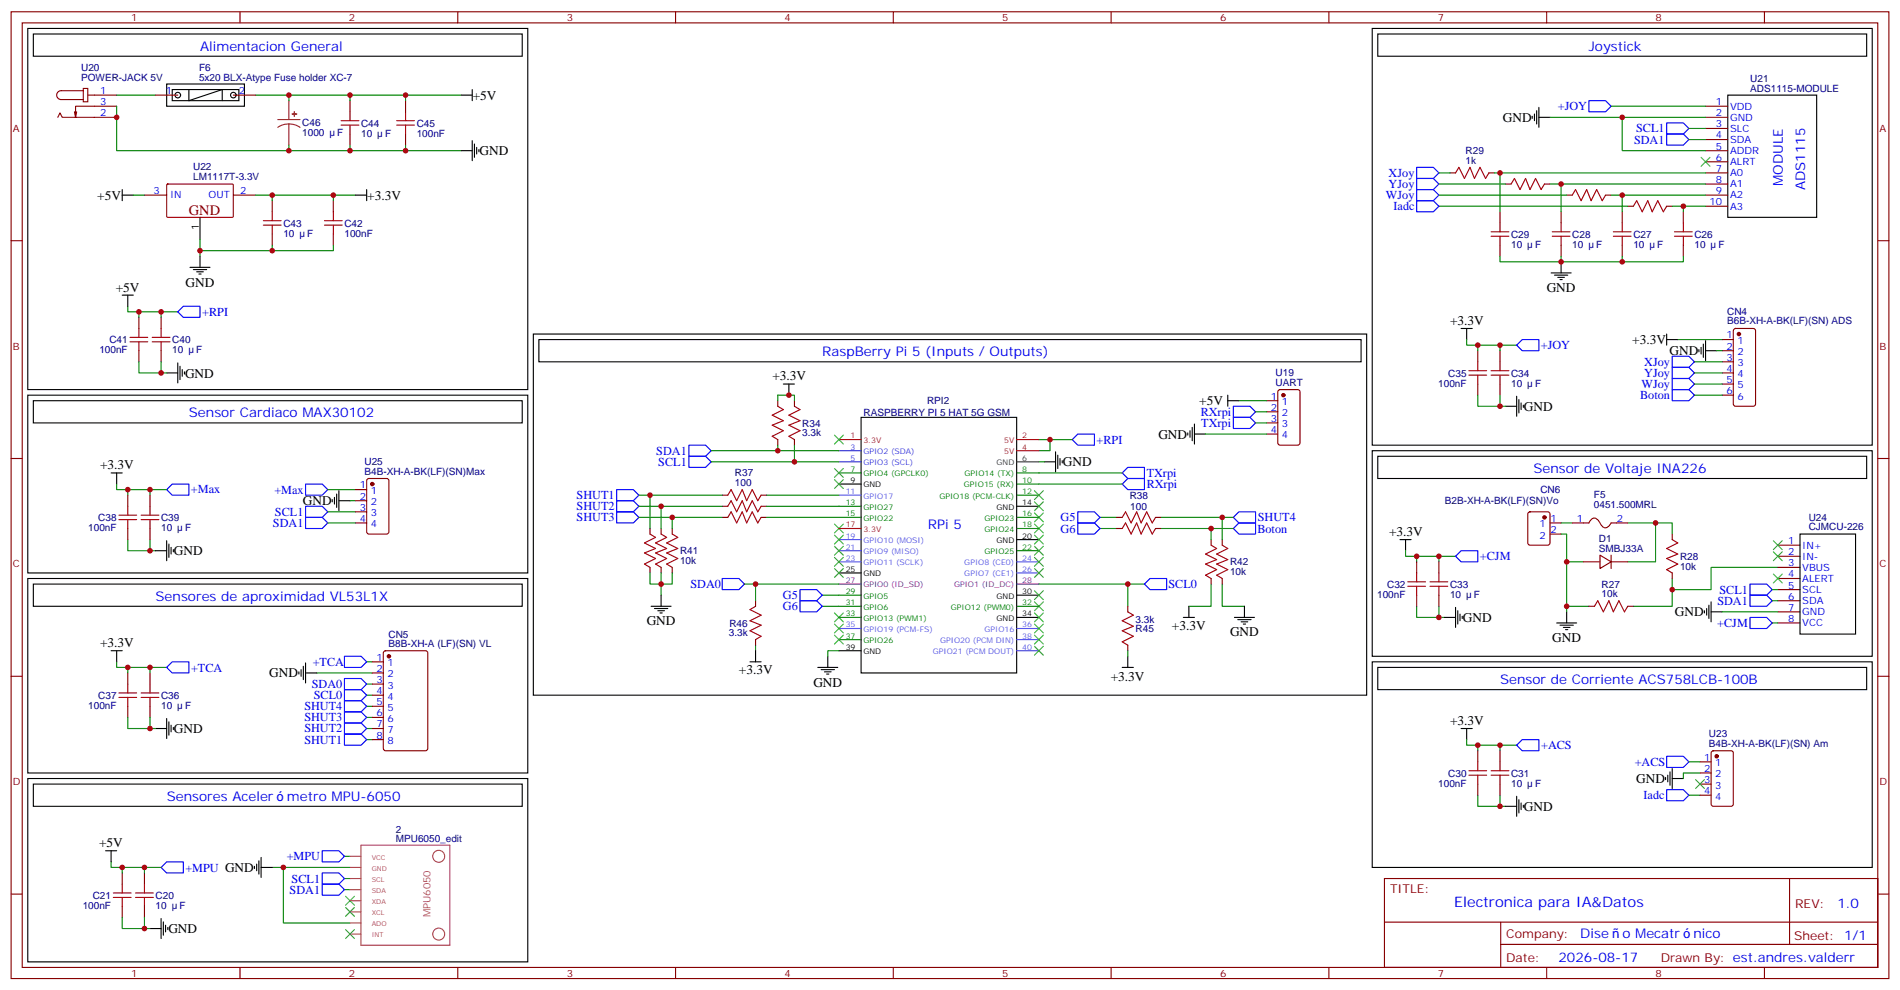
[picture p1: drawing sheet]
<svg xmlns="http://www.w3.org/2000/svg" width="603mm" height="314mm" viewBox="0 0 603 314" stroke-linecap="round" stroke-linejoin="round" font-family="sans-serif">
<g fill="none" stroke="#870000" stroke-width=".35">
<path d="M3.5 3.7h596.2v307h-596.2zM7.1 7.3h589.1v299.8h-589.1zM76.2 3.7v3.6M145.3 3.7v3.6M214.5 3.7v3.6M283.6 3.7v3.6M352.8 3.7v3.6M421.9 3.7v3.6M491.1 3.7v3.6M560.2 3.7v3.6M18.3 37.3l.7-1.5 .8 1.5h17.2M24.3 35.5l-.3 1.8"/>
<path d="M26.5 28.1h1.4v4.2h-1.4zM26.5 28.8h-7.1a1.41 1.41 0 0 0-1.4 1.4 1.41 1.41 0 0 0 1.4 1.4h7.1M27.9 30.2h9.1M37 33.7h-13v3.6l-.4-1.8M49.4 30.2h7M74.1 30.2h7M111.1 32v3.5M128.8 32v3.5M541.5 37.3h7.1M541.5 33.7h7.1M53 58.6l.3-.2 20.6 .1 .2 .3-.1 10-.3 .2-20.6-.1-.2-.2zM111.1 42.5v3.6"/>
<path d="M128.8 42.5v3.6M460.4 54.9h1.7M472.7 54.9h1.8M478 58.4h1.8M490.4 58.4h1.7M541.5 40.8h7.1M541.5 44.3h7.1M541.5 58.4h7.1M541.5 54.9h7.1M541.5 51.4h7.1M541.5 47.8h7.1M3.5 76.4h3.6"/>
<path d="M45.9 61.9h7M74.1 61.9h7M86.4 63.7v3.5M86.4 74.3v3.5M105.8 63.7v3.5M105.8 74.3v3.5M476.2 67.2v3.6M476.2 77.8v3.6M495.7 67.2v3.6M495.7 77.8v3.6M497.4 61.9h1.8M509.8 61.9h1.7"/>
<path d="M515.1 67.2v3.6M515.1 77.8v3.6M516.8 65.5h1.8M529.2 65.5h1.7M534.5 67.2v3.6M534.5 77.8v3.6M541.5 65.5h7.1M541.5 61.9h7.1M596.2 76.4h3.5M44.1 100.8v3.5M44.1 111.3v3.6M51.2 100.8v3.5"/>
<path d="M51.2 111.3v3.6M469.2 111.3v3.6M476.2 111.3v3.6M546.8 107.8h3.5M546.8 111.3h3.5M546.8 114.9h3.5M546.8 118.4h3.5M550.6 104.5l.4-.2h5.7l.6 .4 .1 23.6-.5 .6-5.9 .1-.6-.5-.1-23.5zM246.9 127.2v1.8M246.9 139.6v1.7M252.2 127.2v1.8M252.2 139.6v1.7"/>
<path d="M402.2 127.2h3.5M402.2 130.7h3.5M402.2 134.3h3.5M402.2 137.8h3.5M405.9 123.9l.5-.2h5.6l.7 .4v16.5l-.4 .7h-5.9l-.7-.4v-16.5zM469.2 121.9v3.5M476.2 121.9v3.5M546.8 121.9h3.5M546.8 125.4h3.5M3.5 145.6h3.6M40.6 157.2v3.5M47.6 157.2v3.5"/>
<path d="M112.9 155.4h3.5M112.9 159h3.5M116.7 152.1l.4-.2h5.7l.6 .4 .1 16.5-.5 .7h-5.9l-.6-.4-.1-16.5zM229.3 157.2h1.8M241.7 157.2h1.7M596.2 145.6h3.5M40.6 167.8v3.5M47.6 167.8v3.5M112.9 166h3.5M112.9 162.5h3.5M206.4 167.8v1.7M209.9 167.8v1.7"/>
<path d="M213.4 167.8v1.7M229.3 164.3h1.8M229.3 160.7h1.8M241.7 164.3h1.7M241.7 160.7h1.7M354.5 164.3h1.8M354.5 167.8h1.8M366.9 164.3h1.8M366.9 167.8h1.8M384.5 171.3v1.8M388.1 171.3v1.8M449.8 178.4v3.5"/>
<path d="M456.8 178.4v3.5M485.3 162.7l.5-.2h5.6l.7 .4v9.5l-.4 .6-5.9 .1-.7-.5v-9.4zM492.1 166h3.6M492.1 169.5h3.6M499.2 166h5.3l.6-.9a1.66 1.66 0 0 1 1.7-.5 1.66 1.66 0 0 1 1.1 1.3 2.13 2.13 0 0 0 2.3 1.6l1.3-1.5h5.3M502.7 178.4h5.3M508 176.2l3.5 2.2-3.5 2.1zM511.5 178.4h5.3M511.5 176.2v4.3M530.9 169.5v1.8M564.4 173.1h7.1M564.4 176.6h7.1"/>
<path d="M206.4 180.1v1.8M209.9 180.1v1.8M213.4 180.1v1.8M239.9 190.7v1.8M358.1 192.5v1.7M384.5 183.7v1.7M388.1 183.7v1.7M449.8 188.9v3.6M456.8 188.9v3.6M504.5 192.5h1.7M516.8 192.5h1.8M530.9 181.9v1.8"/>
<path d="M564.4 180.1h7.1M564.4 183.7h7.1M564.4 187.2h7.1M564.4 190.7h7.1M564.4 194.2h7.1M564.4 197.8h7.1M3.5 214.7h3.6M40.6 213.6v3.6M47.6 213.6v3.6M118.2 210.1h3.5M118.2 213.6h3.5M118.2 217.2h3.5"/>
<path d="M121.9 206.8l.5-.2h12.7l.7 .4v30.6l-.4 .7h-13l-.6-.4-.1-30.6zM239.9 203.1v1.7M358.1 204.8v1.8M596.2 214.7h3.5M40.6 224.2v3.6M47.6 224.2v3.6M118.2 220.7h3.5M118.2 224.2h3.5M118.2 227.8h3.5M118.2 231.3h3.5M118.2 234.8h3.5M469.2 238.3v3.6"/>
<path d="M476.2 238.3v3.6M543.5 238.5l.5-.2h5.6l.7 .5v16.5l-.4 .6-5.9 .1-.7-.5v-16.5zM469.2 248.9v3.5M476.2 248.9v3.5M539.8 241.9h3.5M539.8 245.4h3.5M539.8 248.9h3.5M539.8 252.4h3.5M38.8 277.1v3.6M45.9 277.1v3.6M439.6 278.9h156.6v28.2h-156.6zM568.2 278.9v20.9"/>
<path d="M3.5 283.8h3.6M38.8 287.7v3.6M45.9 287.7v3.6M439.6 292.8h156.5M476.5 299.8h119.6M476.5 292.8v14.1M596.2 283.8h3.5M76.2 307.1v3.6M145.3 307.1v3.6M214.5 307.1v3.6M283.6 307.1v3.6M352.8 307.1v3.6"/>
<path d="M421.9 307.1v3.6M491.1 307.1v3.6M560.2 307.1v3.6"/>
</g>
<g fill="none" stroke="#000" stroke-width=".35">
<path d="M8.8 9h158.8v114.7h-158.8zM10.6 10.8h155.2v7.1h-155.2zM435.7 9h158.7v132.3h-158.7zM437.4 10.8h155.3v7.1h-155.3zM52.9 26.7h24.7v7h-24.7zM54.7 28.4h21.1v3.6h-21.1zM60 28.4v3.6l10.6-3.6v3.6M146.4 30.2h3.5M149.9 28.4v3.6M486.5 36.9v.7M487.2 36.2v2.1M487.9 35.1v4.3"/>
<path d="M488.6 37.3h3.5M488.6 34.1v6.3M548.6 30.2h28.2v38.8h-28.2zM146.4 47.8h3.5M149.9 44.7v6.3M150.6 45.7v4.3M151.3 46.8v2.1M152 47.5v.7M38.8 61.9h3.5M38.8 60.2v3.5M63.5 69v7.1M112.9 61.9h3.5"/>
<path d="M116.4 60.2v3.5M38.8 93.7h3.5M40.6 93.7v3.5M60.3 84.9h6.4M61.4 85.6h4.2M62.4 86.3h2.2M63.1 87h.8M63.5 81.4v3.5M492.5 86.6h6.3M493.5 87.3h4.3M494.6 88.1h2.1M495.3 88.8h.7"/>
<path d="M495.7 83.1v3.5M52.9 118.4h3.5M56.4 115.2v6.4M57.1 116.3v4.2M57.9 117.3v2.2M58.6 118v.7M169.3 106h264.6v114.7h-264.6zM171.1 107.8h261.1v7.1h-261.1zM463.9 104.3h3.5M465.7 104.3v3.5M529.2 107.8h3.5M529.2 106v3.6"/>
<path d="M539.4 111v.7M540.1 110.3v2.1M540.8 109.2v4.3M541.5 111.3h3.5M541.5 108.2v6.3M8.8 125.4h158.8v56.5h-158.8zM10.6 127.2h155.2v7.1h-155.2zM248.7 121.9h3.5M250.5 121.9v3.5M273.4 132.5h49.4v81.1h-49.4zM377.1 137.4v.7M377.8 136.7v2.2"/>
<path d="M378.5 135.7v4.2M379.2 137.8h3.6M379.2 134.6v6.4M389.8 127.2h3.5M389.8 125.4v3.6M478 129h3.5M481.5 125.8v6.4M482.2 126.9v4.2M483 127.9v2.1M483.7 128.6v.7M35.3 150.1h3.5M37 150.1v3.6"/>
<path d="M105.5 158.6v.7M106.2 157.9v2.1M106.9 156.8v4.3M107.6 159h3.5M107.6 155.8v6.3M266.3 153.7h7.1M331.6 146.6h3.5M335.1 143.4v6.4M335.8 144.5v4.2M336.5 145.6v2.1M337.3 146.3v.7M435.7 143.1h158.7v65.3h-158.7z"/>
<path d="M437.4 144.9h155.3v7h-155.3zM49.4 174.8h3.5M52.9 171.7v6.3M53.6 172.7v4.3M54.3 173.8v2.1M55 174.5v.7M322.8 171.3h7M322.8 160.7h7M444.5 171.3h3.5M446.3 171.3v3.5M571.5 169.5h17.6v31.8h-17.6zM8.8 183.7h158.8v61.7h-158.8z"/>
<path d="M10.6 185.4h155.2v7.1h-155.2zM206.7 192.5h6.4M207.8 193.2h4.2M208.8 193.9h2.2M209.5 194.6h.8M209.9 188.9v3.6M266.3 181.9h7.1M322.8 196h7M322.8 188.9h7M375.7 196h3.5M377.5 192.5v3.5M391.9 196h6.4"/>
<path d="M393 196.7h4.2M394.1 197.4h2.1M394.8 198.1h.7M395.1 192.5v3.5M458.6 196h3.5M462.1 192.8v6.4M462.8 193.9v4.2M463.5 194.9v2.2M464.3 195.7v.7M494.2 197.8h6.4M495.3 198.5h4.2M496.4 199.2h2.1"/>
<path d="M497.1 199.9h.7M497.4 194.2v3.6M541.2 193.9v.7M541.9 193.2v2.1M542.6 192.1v4.3M543.3 194.2h3.5M543.3 191.1v6.3M35.3 206.6h3.5M37 206.6v3.5M94.9 213.3v.7M95.6 212.6v2.1M96.3 211.5v4.3"/>
<path d="M97 213.6h3.5M97 210.5v6.3M238.1 210.1h3.6M239.9 206.6v3.5M259.6 211.9h6.4M260.7 212.6h4.2M261.8 213.3h2.1M262.5 214h.7M262.8 208.4v3.5M266.3 206.6h7.1M356.3 211.9h3.5M358.1 208.4v3.5"/>
<path d="M435.7 210.1h158.7v65.3h-158.7zM437.4 211.9h155.3v7h-155.3zM49.4 231.3h3.5M52.9 228.1v6.4M53.6 229.2v4.2M54.3 230.2v2.1M55 230.9v.7M463.9 231.3h3.5M465.7 231.3v3.5M8.8 247.2h158.8v58.2h-158.8zM10.6 248.9h155.2v7.1h-155.2zM478 256h3.5"/>
<path d="M481.5 252.8v6.4M482.2 253.9v4.2M483 254.9v2.1M483.7 255.6v.7M528.8 246.8v.7M529.5 246.1v2.1M530.2 245v4.3M530.9 247.2h3.6M530.9 244v6.3M33.5 270.1h3.5M35.3 270.1v3.5M80.8 275v.7"/>
<path d="M81.5 274.3v2.1M82.2 273.3v4.2M82.9 275.4h3.5M82.9 272.2v6.4M47.6 294.8h3.6M51.2 291.6v6.4M51.9 292.7v4.2M52.6 293.7v2.1M53.3 294.4v.7"/>
<circle cx="56.4" cy="30.2" r=".88"/>
<circle cx="74.1" cy="30.2" r=".88"/>
</g>
<g fill="none" stroke="#008700" stroke-width=".35">
<path d="M37 33.7v14.1h109.4M37 30.2h12.4M81.1 30.2h65.3M91.7 30.2v1.8M111.1 30.2v1.8M128.8 30.2v1.8M492.1 37.3h49.4M511.5 33.7h30M515.1 37.3v10.5h26.4M91.7 46.1v1.7M111.1 46.1v1.7M128.8 46.1v1.7"/>
<path d="M456.8 54.9h3.6M456.8 58.4h21.2M474.5 54.9h1.7v12.3M476.2 54.9h65.3M492.1 58.4h3.6v8.8M495.7 58.4h45.8M536.2 44.3h5.3M536.2 40.8h5.3M42.3 61.9h3.6M63.5 76.1v5.3M81.1 61.9h31.8M86.4 77.8v1.8h-22.9"/>
<path d="M86.4 61.9v1.8M105.8 77.8v1.8h-19.4M105.8 61.9v1.8M456.8 61.9h40.6M456.8 65.5h60M511.5 61.9h3.6v5.3M515.1 61.9h26.4M530.9 65.5h3.6v1.7M534.5 65.5h7M40.6 97.2v1.8h15.8M44.1 99v1.8M51.2 99v1.8"/>
<path d="M476.2 81.4v1.7h19.5M495.7 81.4v1.7h19.4v-1.7M534.5 81.4v1.7h-19.4M44.1 114.9v3.5h7.1v-3.5M51.2 118.4h1.7M465.7 107.8v1.8h15.8M469.2 109.6v1.7M476.2 109.6v1.7M532.7 107.8h14.1M538 118.4h8.8M538 114.9h8.8M545 111.3h1.8"/>
<path d="M246.9 127.2v-1.8h5.3v1.8M329.8 139.6h10.6M333.4 139.6v3.5h-3.6M382.8 137.8h19.4M393.3 127.2h8.9M398.6 130.7h3.6M398.6 134.3h3.6M469.2 125.4v3.6h7v-3.6M476.2 129h1.8M538 125.4h8.8M538 121.9h8.8M37 153.7v1.7h15.9"/>
<path d="M40.6 155.4v1.8M47.6 155.4v1.8M104.1 155.4h8.8M111.1 159h1.8M202.8 157.2h26.5M206.4 157.2v10.6M225.8 146.6h40.5M225.8 143.1h40.5M243.4 157.2h22.9M246.9 141.3v1.8M252.2 141.3v5.3M329.8 146.6h1.8"/>
<path d="M329.8 150.1h26.5M329.8 153.7h26.5M40.6 171.3v3.5h7v-3.5M47.6 174.8h1.8M104.1 166h8.8M104.1 162.5h8.8M202.8 164.3h26.5M202.8 160.7h26.5M209.9 160.7v7.1M213.4 164.3v3.5M243.4 164.3h22.9M243.4 160.7h22.9"/>
<path d="M349.2 167.8h5.3M349.2 164.3h5.3M368.7 167.8h15.8v3.5M368.7 164.3h22.9M384.5 167.8h7.1M388.1 164.3v7M446.3 174.8v1.8h15.8M449.8 176.6v1.8M456.8 176.6v1.8M495.7 169.5h1.7v24.7M495.7 166h3.5M497.4 178.4h5.3"/>
<path d="M516.8 166h14.1v3.5M525.6 166v12.4h-8.8M206.4 181.9v3.5h3.5v3.5M209.9 181.9v3.5h3.5v-3.5M236.4 185.4h29.9M239.9 185.4v5.3M261.1 192.5h5.2M261.1 188.9h5.2M329.8 185.4h33.6M358.1 185.4v7.1M384.5 185.4v7.1h-7M388.1 185.4v7.1h7"/>
<path d="M449.8 192.5v3.5h7v-3.5M456.8 196h1.8M497.4 192.5h7.1M530.9 183.7v8.8h-12.3M546.8 194.2h17.6M562.7 187.2h1.7M562.7 190.7h1.7M562.7 197.8h1.7M564.4 180.1h-21.1v7.1h-12.4M37 210.1v1.8h15.9M40.6 211.9v1.7M47.6 211.9v1.7"/>
<path d="M100.5 213.6h17.7M116.4 217.2h1.8M116.4 210.1h1.8M239.9 204.8v1.8M266.3 206.6h-3.5v1.8M358.1 206.6v1.8M40.6 227.8v3.5h7v-3.5M47.6 231.3h1.8M116.4 224.2h1.8M116.4 227.8h1.8M116.4 231.3h1.8M116.4 234.8h1.8"/>
<path d="M116.4 220.7h1.8M465.7 234.8v1.8h15.8M469.2 236.6v1.7M476.2 236.6v1.7M469.2 252.4v3.6h7v-3.6M476.2 256h1.8M536.2 241.9h3.6M536.2 252.4h3.6M539.8 245.4h-5.3v1.8M35.3 273.6v1.8h15.9M38.8 275.4v1.7M45.9 275.4v1.7"/>
<path d="M86.4 275.4h24.7M90 275.4v17.6h21.1M109.4 271.9h1.7M109.4 278.9h1.7M38.8 291.3v3.5h7.1v-3.5M45.9 294.8h1.7M109.4 282.4h1.7"/>
</g>
<g fill="none" stroke="#a10000" stroke-width=".35">
<path d="M108.3 38.3h5.6M108.3 39.7h5.6M111.1 35.5v2.8M111.1 39.7v2.8M125.9 38.3h5.7M125.9 39.7h5.7M128.8 35.5v2.8M128.8 39.7v2.8M462.1 54.9l1.1-1.8 1.8 3.6 1.7-3.6 1.4 3.6 1.8-3.6 1.8 3.6 1-1.8M479.8 58.4l1-1.7 1.8 3.5 1.8-3.5 1.4 3.5 1.7-3.5 1.8 3.5 1.1-1.8M83.6 71.5h5.7M83.6 70.1h5.7"/>
<path d="M86.4 67.2v2.9M86.4 71.5v2.8M103 71.5h5.7M103 70.1h5.7M105.8 67.2v2.9M105.8 71.5v2.8M473.4 73.6h5.7M473.4 75h5.7M476.2 70.8v2.8M476.2 75v2.8M492.8 73.6h5.7M492.8 75h5.7"/>
<path d="M495.7 70.8v2.8M495.7 75v2.8M499.2 61.9l1-1.7 1.8 3.5 1.8-3.5 1.4 3.5 1.7-3.5 1.8 3.5 1.1-1.8M512.2 73.6h5.7M512.2 75h5.7M515.1 70.8v2.8M515.1 75v2.8M518.6 65.5l1-1.8 1.8 3.5 1.8-3.5 1.4 3.5 1.7-3.5 1.8 3.5 1.1-1.7M531.6 73.6h5.7M531.6 75h5.7M534.5 70.8v2.8M534.5 75v2.8"/>
<path d="M41.3 107.1h5.6M41.3 108.5h5.6M44.1 104.3v2.8M44.1 108.5v2.8M48.3 107.1h5.7M48.3 108.5h5.7M51.2 104.3v2.8M51.2 108.5v2.8M466.4 117.7h5.6M466.4 119.1h5.6M469.2 114.9v2.8M469.2 119.1v2.8"/>
<path d="M473.4 117.7h5.7M473.4 119.1h5.7M476.2 114.9v2.8M476.2 119.1v2.8M246.9 129l1.8 1-3.5 1.8 3.5 1.8-3.5 1.4 3.5 1.7-3.5 1.8 1.7 1.1M252.2 129l1.8 1-3.5 1.8 3.5 1.8-3.5 1.4 3.5 1.7-3.5 1.8 1.7 1.1M231.1 157.2l1-1.8 1.8 3.6 1.8-3.6 1.4 3.6 1.7-3.6 1.8 3.6 1.1-1.8M37.7 165h5.7M37.7 163.5h5.7M40.6 160.7v2.8M40.6 165v2.8M44.8 165h5.6"/>
<path d="M44.8 163.5h5.6M47.6 160.7v2.8M47.6 165v2.8M206.4 169.5l1.7 1.1-3.5 1.8 3.5 1.7-3.5 1.4 3.5 1.8-3.5 1.8 1.8 1M209.9 169.5l1.8 1.1-3.6 1.8 3.6 1.7-3.6 1.4 3.6 1.8-3.6 1.8 1.8 1M213.4 169.5l1.8 1.1-3.5 1.8 3.5 1.7-3.5 1.4 3.5 1.8-3.5 1.8 1.7 1M231.1 164.3l1-1.8 1.8 3.5 1.8-3.5 1.4 3.5 1.7-3.5 1.8 3.5 1.1-1.7M231.1 160.7l1-1.7 1.8 3.5 1.8-3.5 1.4 3.5 1.7-3.5 1.8 3.5 1.1-1.8M356.3 164.3l1.1-1.8 1.7 3.5 1.8-3.5 1.4 3.5 1.8-3.5 1.7 3.5 1.1-1.7M356.3 167.8l1.1-1.8 1.7 3.5 1.8-3.5 1.4 3.5 1.8-3.5 1.7 3.5 1.1-1.7M384.5 173.1l1.8 1-3.5 1.8 3.5 1.8-3.5 1.4 3.5 1.7-3.5 1.8 1.7 1.1M388.1 173.1l1.7 1-3.5 1.8 3.5 1.8-3.5 1.4 3.5 1.7-3.5 1.8 1.8 1.1"/>
<path d="M530.9 171.3l1.8 1.1-3.5 1.7 3.5 1.8-3.5 1.4 3.5 1.8-3.5 1.7 1.7 1.1M239.9 192.5l-1.8 1 3.6 1.8-3.6 1.8 3.6 1.4-3.6 1.7 3.6 1.8-1.8 1.1M358.1 194.2l1.7 1.1-3.5 1.8 3.5 1.7-3.5 1.4 3.5 1.8-3.5 1.8 1.8 1M447 186.1h5.6M447 184.7h5.6M449.8 181.9v2.8M449.8 186.1v2.8M454 186.1h5.7M454 184.7h5.7M456.8 181.9v2.8M456.8 186.1v2.8M506.2 192.5l1.1-1.8 1.8 3.5 1.7-3.5 1.4 3.5 1.8-3.5 1.8 3.5 1-1.7"/>
<path d="M37.7 220h5.7M40.6 217.2v2.8M44.8 220h5.6M47.6 217.2v2.8M37.7 221.4h5.7M40.6 221.4v2.8M44.8 221.4h5.6M47.6 221.4v2.8M466.4 246.1h5.6M466.4 244.7h5.6M469.2 241.9v2.8M469.2 246.1v2.8"/>
<path d="M473.4 246.1h5.7M473.4 244.7h5.7M476.2 241.9v2.8M476.2 246.1v2.8M36 283.5h5.6M36 284.9h5.6M38.8 280.7v2.8M38.8 284.9v2.8M43 283.5h5.7M43 284.9h5.7M45.9 280.7v2.8M45.9 284.9v2.8"/>
</g>
<g fill="none" stroke="#3c3" stroke-width=".35">
<path d="M540.1 50l2.8 2.8M542.9 50l-2.8 2.8M264.9 138.1l2.9 2.9M267.8 138.1l-2.9 2.9M264.9 152.3l2.9 2.8M264.9 148.7l2.9 2.9M267.8 152.3l-2.9 2.8M267.8 148.7l-2.9 2.9M328.4 159.3l2.9 2.8M328.4 155.8l2.9 2.8M331.3 159.3l-2.9 2.8M331.3 155.8l-2.9 2.8"/>
<path d="M264.9 166.4l2.9 2.8M264.9 173.4l2.9 2.8M264.9 169.9l2.9 2.8M264.9 177l2.9 2.8M267.8 166.4l-2.9 2.8M267.8 173.4l-2.9 2.8M267.8 169.9l-2.9 2.8M267.8 177l-2.9 2.8M328.4 166.4l2.9 2.8M328.4 162.8l2.9 2.9M328.4 177l2.9 2.8M328.4 173.4l2.9 2.8"/>
<path d="M328.4 169.9l2.9 2.8M331.3 166.4l-2.9 2.8M331.3 162.8l-2.9 2.9M331.3 177l-2.9 2.8M331.3 173.4l-2.9 2.8M331.3 169.9l-2.9 2.8M563 171.7l2.9 2.8M563 175.2l2.9 2.8M565.9 171.7l-2.9 2.8M565.9 175.2l-2.9 2.8M264.9 194.6l2.9 2.8M264.9 180.5l2.9 2.8"/>
<path d="M264.9 198.1l2.9 2.8M267.8 194.6l-2.9 2.8M267.8 180.5l-2.9 2.8M267.8 198.1l-2.9 2.8M328.4 191.1l2.9 2.8M328.4 198.1l2.9 2.8M328.4 194.6l2.9 2.8M328.4 180.5l2.9 2.8M328.4 187.5l2.9 2.9M331.3 191.1l-2.9 2.8M331.3 198.1l-2.9 2.8M331.3 194.6l-2.9 2.8"/>
<path d="M331.3 180.5l-2.9 2.8M331.3 187.5l-2.9 2.9M563 182.2l2.9 2.9M565.9 182.2l-2.9 2.9M264.9 201.6l2.9 2.9M267.8 201.6l-2.9 2.9M328.4 205.2l2.9 2.8M328.4 201.6l2.9 2.9M331.3 205.2l-2.9 2.8M331.3 201.6l-2.9 2.9M538.3 247.5l2.9 2.8M541.2 247.5l-2.9 2.8"/>
<path d="M109.7 295.1l2.8 2.9M109.7 288.1l2.8 2.8M109.7 284.6l2.8 2.8M112.5 295.1l-2.8 2.9M112.5 288.1l-2.8 2.8M112.5 284.6l-2.8 2.8"/>
</g>
<g fill="none" stroke="#00f" stroke-width=".35">
<path d="M504.5 32h5.3l1.7 1.7-1.7 1.8h-5.3zM529.2 39h5.3l1.7 1.8-1.7 1.7h-5.3zM449.8 53.1h5.3l1.7 1.8-1.7 1.8h-5.3zM449.8 56.7h5.3l1.7 1.7-1.7 1.8h-5.3zM529.2 42.5h5.3l1.7 1.8-1.7 1.8h-5.3zM449.8 60.2h5.3l1.7 1.7-1.7 1.8h-5.3zM449.8 63.7h5.3l1.7 1.8-1.7 1.7h-5.3zM58.2 97.2h5.3v3.6h-5.3l-1.8-1.8zM481.5 109.6l1.8-1.8h5.3v3.5h-5.3zM530.9 113.1h5.3l1.8 1.8-1.8 1.7h-5.3zM530.9 116.6h5.3l1.8 1.8-1.8 1.8h-5.3zM340.4 139.6l1.8-1.8h5.3v3.5h-5.3z"/>
<path d="M391.6 132.5h5.3l1.7 1.8-1.7 1.7h-5.3zM391.6 129h5.3l1.7 1.7-1.7 1.8h-5.3zM530.9 120.2h5.3l1.8 1.7-1.8 1.8h-5.3zM530.9 123.7h5.3l1.8 1.7-1.8 1.8h-5.3zM52.9 155.4l1.8-1.7h5.3v3.5h-5.3zM97 153.7h5.3l1.8 1.7-1.8 1.8h-5.3zM195.8 155.4h5.3l1.7 1.8-1.7 1.8h-5.3zM195.8 159h5.3l1.7 1.7-1.7 1.8h-5.3zM218.7 141.3h5.3l1.8 1.8-1.8 1.8h-5.3zM218.7 144.9h5.3l1.8 1.7-1.8 1.8h-5.3zM356.3 150.1l1.8-1.7h5.3v3.5h-5.3zM358.1 151.9h5.3v3.5h-5.3l-1.8-1.7z"/>
<path d="M97 160.7h5.3l1.8 1.8-1.8 1.8h-5.3zM97 164.3h5.3l1.8 1.7-1.8 1.8h-5.3zM195.8 162.5h5.3l1.7 1.8-1.7 1.7h-5.3zM342.2 166h5.3l1.7 1.8-1.7 1.7h-5.3zM342.2 162.5h5.3l1.7 1.8-1.7 1.7h-5.3zM391.6 164.3l1.7-1.8h5.3v3.5h-5.3zM391.6 167.8l1.7-1.8h5.3v3.5h-5.3zM462.1 176.6l1.8-1.8h5.3v3.6h-5.3zM229.3 183.7h5.3l1.8 1.7-1.8 1.8h-5.3zM254 190.7h5.3l1.8 1.8-1.8 1.7h-5.3zM254 187.2h5.3l1.8 1.7-1.8 1.8h-5.3zM365.1 183.7h5.3v3.5h-5.3l-1.7-1.8z"/>
<path d="M555.6 185.4h5.3l1.8 1.8-1.8 1.7h-5.3zM555.6 188.9h5.3l1.8 1.8-1.8 1.8h-5.3zM555.6 196h5.3l1.8 1.8-1.8 1.7h-5.3zM52.9 211.9l1.8-1.8h5.3v3.5h-5.3zM109.4 215.4h5.3l1.7 1.8-1.7 1.7h-5.3zM109.4 218.9h5.3l1.7 1.8-1.7 1.8h-5.3zM109.4 208.4h5.3l1.7 1.7-1.7 1.8h-5.3zM109.4 222.5h5.3l1.7 1.7-1.7 1.8h-5.3zM109.4 226h5.3l1.7 1.8-1.7 1.7h-5.3zM109.4 229.5h5.3l1.7 1.8-1.7 1.7h-5.3zM109.4 233h5.3l1.7 1.8-1.7 1.8h-5.3zM481.5 236.6l1.8-1.8h5.3v3.5h-5.3z"/>
<path d="M529.2 240.1h5.3l1.7 1.8-1.7 1.7h-5.3zM529.2 250.7h5.3l1.7 1.7-1.7 1.8h-5.3zM51.2 275.4l1.7-1.8h5.3v3.5h-5.3zM102.3 277.1h5.3l1.8 1.8-1.8 1.8h-5.3zM102.3 270.1h5.3l1.8 1.8-1.8 1.7h-5.3zM102.3 280.7h5.3l1.8 1.7-1.8 1.8h-5.3z"/>
</g>
<path d="M111.1 271.9h3.5M111.1 278.9h3.5M111.1 275.4h3.5M114.6 268.3h28.2v31.8h-28.2zM141.2 271.9a1.9 1.9 0 0 0-2.8-1.7 1.9 1.9 0 0 0-.1 3.3 1.9 1.9 0 0 0 2.9-1.5M111.1 282.4h3.5M111.1 286h3.5M111.1 289.5h3.5M111.1 293h3.5M111.1 296.5h3.5M141.2 296.5a1.9 1.9 0 0 0-2.8-1.6 1.9 1.9 0 0 0-.1 3.3 1.9 1.9 0 0 0 2.9-1.5" fill="none" stroke="#a64a4a" stroke-width=".35"/>
<g fill="#870000" stroke="#870000" stroke-width=".35">
<circle cx="407.5" cy="125.4" r=".53"/>
<circle cx="552.1" cy="106" r=".53"/>
<circle cx="123.5" cy="208.4" r=".53"/>
<circle cx="545" cy="240.1" r=".53"/>
<circle cx="490.4" cy="164.3" r=".53"/>
<circle cx="118.2" cy="153.7" r=".53"/>
</g>
<path d="M88.2 38h7M91.7 39.4l-1.8 .2-1.7 .8M91.7 39.4l1.9 .2 1.6 .8M91.7 32v6M91.7 39.4v6.7" fill="none" stroke="#8c2424" stroke-width=".35"/>
<g fill="#8c2424" stroke="#8c2424" stroke-width=".35">
<path d="M92.8 36.2h1.4z"/>
<path d="M93.5 35.5v1.4z"/>
</g>
<path d="M266.3 139.6h7.1M322.8 139.6h7M322.8 143.1h7M266.3 167.8h7.1" fill="none" stroke="#f00" stroke-width=".35"/>
<path d="M266.3 143.1h7.1M266.3 146.6h7.1" fill="none" stroke="#06c" stroke-width=".35"/>
<path d="M322.8 146.6h7" fill="none" stroke="#333" stroke-width=".35"/>
<g fill="none" stroke="#060" stroke-width=".35">
<path d="M266.3 150.1h7.1M322.8 150.1h7M322.8 153.7h7M322.8 157.2h7M266.3 160.7h7.1M266.3 164.3h7.1M322.8 164.3h7M322.8 167.8h7M322.8 174.8h7M266.3 188.9h7.1M266.3 192.5h7.1M266.3 196h7.1"/>
<path d="M322.8 192.5h7M266.3 203.1h7.1"/>
</g>
<path d="M266.3 157.2h7.1M266.3 171.3h7.1M266.3 174.8h7.1M266.3 178.4h7.1M322.8 178.4h7M266.3 199.5h7.1M322.8 181.9h7M322.8 199.5h7M322.8 203.1h7M322.8 206.6h7" fill="none" stroke="#90f" stroke-width=".35"/>
<path d="M266.3 185.4h7.1M322.8 185.4h7" fill="none" stroke="#609" stroke-width=".35"/>
<g fill="#c00">
<circle cx="525.6" cy="166" r=".88"/>
<circle cx="497.4" cy="178.4" r=".88"/>
<circle cx="530.9" cy="187.2" r=".88"/>
<circle cx="497.4" cy="192.5" r=".88"/>
<circle cx="90" cy="275.4" r=".88"/>
<circle cx="45.9" cy="275.4" r=".88"/>
<circle cx="38.8" cy="275.4" r=".88"/>
<circle cx="45.9" cy="294.8" r=".88"/>
<circle cx="476.3" cy="256" r=".88"/>
<circle cx="469.2" cy="236.6" r=".88"/>
<circle cx="476.3" cy="236.6" r=".88"/>
<circle cx="456.8" cy="196" r=".88"/>
<circle cx="449.8" cy="176.6" r=".88"/>
<circle cx="456.8" cy="176.6" r=".88"/>
<circle cx="476.3" cy="109.6" r=".88"/>
<circle cx="469.2" cy="109.6" r=".88"/>
<circle cx="476.3" cy="129" r=".88"/>
<circle cx="47.6" cy="211.9" r=".88"/>
<circle cx="40.6" cy="211.9" r=".88"/>
<circle cx="47.6" cy="231.3" r=".88"/>
<circle cx="47.6" cy="174.8" r=".88"/>
<circle cx="40.6" cy="155.4" r=".88"/>
<circle cx="47.6" cy="155.4" r=".88"/>
<circle cx="51.2" cy="99" r=".88"/>
<circle cx="44.1" cy="99" r=".88"/>
<circle cx="51.2" cy="118.4" r=".88"/>
<circle cx="128.8" cy="47.8" r=".88"/>
<circle cx="111.1" cy="47.8" r=".88"/>
<circle cx="91.7" cy="47.8" r=".88"/>
<circle cx="63.5" cy="79.6" r=".88"/>
<circle cx="86.4" cy="61.9" r=".88"/>
<circle cx="105.8" cy="61.9" r=".88"/>
<circle cx="86.4" cy="79.6" r=".88"/>
<circle cx="333.4" cy="139.6" r=".88"/>
<circle cx="476.3" cy="54.9" r=".88"/>
<circle cx="495.7" cy="58.4" r=".88"/>
<circle cx="515.1" cy="61.9" r=".88"/>
<circle cx="515.1" cy="37.3" r=".88"/>
<circle cx="515.1" cy="83.1" r=".88"/>
<circle cx="495.7" cy="83.1" r=".88"/>
<circle cx="534.5" cy="65.5" r=".88"/>
<circle cx="252.2" cy="146.6" r=".88"/>
<circle cx="246.9" cy="143.1" r=".88"/>
<circle cx="206.4" cy="157.2" r=".88"/>
<circle cx="209.9" cy="160.7" r=".88"/>
<circle cx="213.4" cy="164.3" r=".88"/>
<circle cx="209.9" cy="185.4" r=".88"/>
<circle cx="384.5" cy="167.8" r=".88"/>
<circle cx="388.1" cy="164.3" r=".88"/>
<circle cx="91.7" cy="30.2" r=".88"/>
<circle cx="128.8" cy="30.2" r=".88"/>
<circle cx="358.1" cy="185.4" r=".88"/>
<circle cx="250.5" cy="125.4" r=".88"/>
<circle cx="239.9" cy="185.4" r=".88"/>
<circle cx="111.1" cy="30.2" r=".88"/>
<circle cx="37" cy="37.3" r=".88"/>
</g>
<text font-size="4.6" fill="#800" x="60" y="68.3">GND</text>
<text font-size="4.6" fill="#00f" x="461.7" y="287.9">Electronica para IA&amp;Datos</text>
<g font-size="4.2" fill="#00f">
<text x="63.5" y="16.1">Alimentacion General</text>
<text x="504.5" y="16.1">Joystick</text>
<text x="566.1" y="59.1" transform="rotate(-90 566.1 59.1)">MODULE</text>
<text x="573.1" y="60.3" transform="rotate(-90 573.1 60.3)">ADS1115</text>
<text x="261.1" y="113.1">RaspBerry Pi 5 (Inputs / Outputs)</text>
<text x="60" y="132.5">Sensor Cardiaco MAX30102</text>
<text x="486.8" y="150.1">Sensor de Voltaje INA226</text>
<text x="294.6" y="167.8">RPi 5</text>
<text x="49.4" y="190.7">Sensores de aproximidad VL53L1X</text>
<text x="476.2" y="217.2">Sensor de Corriente ACS758LCB-100B</text>
<text x="52.9" y="254.2">Sensores Aceler</text>
<text x="91.1" y="254.2">metro MPU-6050</text>
<text x="583.4" y="288.2">1.0</text>
<text x="501.7" y="297.7">Dise</text>
<text x="515.1" y="297.7">o Mecatr</text>
<text x="537.7" y="297.7">nico</text>
<text x="494.8" y="305.5">2026-08-17</text>
</g>
<g font-size="4.2">
<text x="150.1" y="31.6">+5V</text>
<text x="477.1" y="38.7">GND</text>
<text x="152.2" y="49.2">GND</text>
<text x="30.9" y="63.4">+5V</text>
<text x="116.6" y="63.4">+3.3V</text>
<text x="36.7" y="92.6">+5V</text>
<text x="58.9" y="91">GND</text>
<text x="491.1" y="92.7">GND</text>
<text x="460.4" y="103.1">+3.3V</text>
<text x="518.2" y="109.3">+3.3V</text>
<text x="530" y="112.7">GND</text>
<text x="58.7" y="119.9">GND</text>
<text x="245.2" y="120.7">+3.3V</text>
<text x="380.7" y="128.7">+5V</text>
<text x="483.8" y="130.5">GND</text>
<text x="367.8" y="139.2">GND</text>
<text x="31.8" y="149">+3.3V</text>
<text x="337.4" y="148.1">GND</text>
<text x="96.1" y="160.4">GND</text>
<text x="441" y="170.1">+3.3V</text>
<text x="55.2" y="176.3">GND</text>
<text x="464.4" y="197.5">GND</text>
<text x="531.8" y="195.7">GND</text>
<text x="205.3" y="198.5">GND</text>
<text x="372.1" y="199.9">+3.3V</text>
<text x="390.5" y="202.1">GND</text>
<text x="492.8" y="203.8">GND</text>
<text x="31.8" y="205.4">+3.3V</text>
<text x="85.5" y="215.1">GND</text>
<text x="234.6" y="214.1">+3.3V</text>
<text x="258.2" y="218">GND</text>
<text x="352.6" y="216.2">+3.3V</text>
<text x="55.2" y="232.8">GND</text>
<text x="460.4" y="230.1">+3.3V</text>
<text x="519.5" y="248.6">GND</text>
<text x="483.8" y="257.5">GND</text>
<text x="31.4" y="269">+5V</text>
<text x="53.4" y="296.3">GND</text>
</g>
<g font-size="3.9" fill="#00f">
<text x="494.6" y="35">+JOY</text>
<text x="518.8" y="45.6">SDA1</text>
<text x="519.5" y="42.1">SCL1</text>
<text x="440.9" y="56.1">XJoy</text>
<text x="440.9" y="59.7">YJoy</text>
<text x="440" y="63.2">WJoy</text>
<text x="442.5" y="66.7">Iadc</text>
<text x="64.2" y="100.2">+RPI</text>
<text x="489.2" y="110.9">+JOY</text>
<text x="522" y="116.1">XJoy</text>
<text x="522" y="119.6">YJoy</text>
<text x="521.2" y="123.2">WJoy</text>
<text x="381.2" y="132">RXrpi</text>
<text x="520.8" y="126.7">Boton</text>
<text x="381.4" y="135.5">TXrpi</text>
<text x="348.2" y="140.8">+RPI</text>
<text x="208.4" y="144.4">SDA1</text>
<text x="209" y="147.9">SCL1</text>
<text x="364.1" y="151.4">TXrpi</text>
<text x="364.1" y="154.9">RXrpi</text>
<text x="60.6" y="156.6">+Max</text>
<text x="87.1" y="156.7">+Max</text>
<text x="183.1" y="158.5">SHUT1</text>
<text x="183.1" y="162">SHUT2</text>
<text x="86.6" y="167.3">SDA1</text>
<text x="87.3" y="163.8">SCL1</text>
<text x="183.1" y="165.5">SHUT3</text>
<text x="336.8" y="165.5">G5</text>
<text x="399.3" y="165.5">SHUT4</text>
<text x="336.8" y="169.1">G6</text>
<text x="399.2" y="169.1">Boton</text>
<text x="469.9" y="177.9">+CJM</text>
<text x="219.2" y="186.7">SDA0</text>
<text x="248.6" y="190.2">G5</text>
<text x="371" y="186.8">SCL0</text>
<text x="545.3" y="192">SDA1</text>
<text x="545.9" y="188.5">SCL1</text>
<text x="248.6" y="193.7">G6</text>
<text x="545.2" y="199">+CJM</text>
<text x="60.7" y="213.2">+TCA</text>
<text x="99.3" y="211.3">+TCA</text>
<text x="99" y="218.4">SDA0</text>
<text x="99.7" y="222">SCL0</text>
<text x="96.6" y="225.5">SHUT4</text>
<text x="96.6" y="229">SHUT3</text>
<text x="96.6" y="232.5">SHUT2</text>
<text x="96.6" y="236.1">SHUT1</text>
<text x="489.3" y="237.8">+ACS</text>
<text x="519" y="243.1">+ACS</text>
<text x="521.8" y="253.7">Iadc</text>
<text x="91" y="273.1">+MPU</text>
<text x="58.9" y="276.7">+MPU GND</text>
<text x="92.6" y="280.2">SCL1</text>
<text x="91.9" y="283.7">SDA1</text>
</g>
<g font-size="3.9" fill="#800">
<text x="441.3" y="283.5">TITLE:</text>
<text x="570" y="288.2">REV:</text>
<text x="478.2" y="297.7">Company:</text>
<text x="569.6" y="298.3">Sheet: 1/1</text>
<text x="478.2" y="305.4">Date:</text>
<text x="527.3" y="305.5">Drawn By: est.andres.valderr</text>
</g>
<g font-size="3.2" fill="#800">
<text x="41.6" y="6.7">1</text>
<text x="110.8" y="6.7">2</text>
<text x="179.9" y="6.7">3</text>
<text x="249.1" y="6.7">4</text>
<text x="318.2" y="6.7">5</text>
<text x="387.3" y="6.7">6</text>
<text x="456.5" y="6.7">7</text>
<text x="525.6" y="6.7">8</text>
<text x="4.1" y="41.8">A</text>
<text x="596.7" y="41.8">A</text>
<text x="4.1" y="111">B</text>
<text x="596.7" y="111">B</text>
<text x="4.1" y="180.1">C</text>
<text x="596.7" y="180.1">C</text>
<text x="4.1" y="249.3">D</text>
<text x="596.7" y="249.3">D</text>
<text x="41.6" y="310.1">1</text>
<text x="110.8" y="310.1">2</text>
<text x="179.9" y="310.1">3</text>
<text x="249.1" y="310.1">4</text>
<text x="318.2" y="310.1">5</text>
<text x="387.3" y="310.1">6</text>
<text x="456.5" y="310.1">7</text>
<text x="525.6" y="310.1">8</text>
</g>
<g font-size="3.2" fill="#000080">
<text x="25.8" y="22.5">U20</text>
<text x="63.2" y="22.6">F6</text>
<text x="25.8" y="25.6">POWER-JACK 5V</text>
<text x="63.2" y="25.6">5x20 BLX-Atype Fuse holder XC-7</text>
<text x="555.7" y="29.1">ADS1115-MODULE</text>
<text x="555.7" y="26.1">U21</text>
<text x="96" y="40.1">C46</text>
<text x="114.7" y="40.2">C44</text>
<text x="132.3" y="40.2">C45</text>
<text x="96" y="43.3">1000</text>
<text x="107.1" y="43.3">F</text>
<text x="114.7" y="43.4">10</text>
<text x="122.2" y="43.4">F</text>
<text x="132.3" y="43.4">100nF</text>
<text x="465.3" y="52.1">1k</text>
<text x="465.3" y="48.9">R29</text>
<text x="61.3" y="57.1">LM1117T-3.3V</text>
<text x="61.3" y="54.1">U22</text>
<text x="90" y="71.9">C43</text>
<text x="109.4" y="71.9">C42</text>
<text x="90" y="75.1">10</text>
<text x="97.5" y="75.1">F</text>
<text x="109.4" y="75.1">100nF</text>
<text x="479.8" y="75.4">C29</text>
<text x="499.2" y="75.4">C28</text>
<text x="518.6" y="75.4">C27</text>
<text x="538" y="75.4">C26</text>
<text x="479.8" y="78.6">10</text>
<text x="487.4" y="78.6">F</text>
<text x="499.2" y="78.6">10</text>
<text x="506.8" y="78.6">F</text>
<text x="518.6" y="78.6">10</text>
<text x="526.2" y="78.6">F</text>
<text x="538" y="78.6">10</text>
<text x="545.6" y="78.6">F</text>
<text x="548.4" y="100">CN4</text>
<text x="548.4" y="103">B6B-XH-A-BK(LF)(SN) ADS</text>
<text x="31.6" y="112.2">100nF</text>
<text x="34.7" y="109">C41</text>
<text x="54.7" y="112.2">10</text>
<text x="54.7" y="109">C40</text>
<text x="62.3" y="112.2">F</text>
<text x="405" y="119.5">U19</text>
<text x="459.8" y="119.5">C35</text>
<text x="479.8" y="119.5">C34</text>
<text x="405" y="122.6">UART</text>
<text x="456.7" y="122.7">100nF</text>
<text x="479.8" y="122.7">10</text>
<text x="487.4" y="122.7">F</text>
<text x="274.2" y="131.9">RASPBERRY PI 5 HAT 5G GSM</text>
<text x="294.3" y="128.3">RPI2</text>
<text x="254.7" y="135.5">R34</text>
<text x="254.7" y="138.5">3.3k</text>
<text x="115.7" y="147.6">U25</text>
<text x="115.7" y="150.8">B4B-XH-A-BK(LF)(SN)Max</text>
<text x="233.3" y="154.4">100</text>
<text x="233.3" y="151.2">R37</text>
<text x="358.7" y="158.4">R38</text>
<text x="358.8" y="161.9">100</text>
<text x="458.7" y="160.1">B2B-XH-A-BK(LF)(SN)Vo</text>
<text x="489.1" y="156.6">CN6</text>
<text x="506.1" y="161.3">0451.500MRL</text>
<text x="506.1" y="158.1">F5</text>
<text x="31.2" y="165.4">C38</text>
<text x="51.2" y="165.4">C39</text>
<text x="574.3" y="165.2">U24</text>
<text x="28" y="168.6">100nF</text>
<text x="51.2" y="168.6">10</text>
<text x="58.7" y="168.6">F</text>
<text x="507.7" y="172.1">D1</text>
<text x="574.3" y="168.3">CJMCU-226</text>
<text x="215.9" y="179.1">10k</text>
<text x="215.9" y="176">R41</text>
<text x="390.5" y="179.5">R42</text>
<text x="507.7" y="175.2">SMBJ33A</text>
<text x="533.4" y="177.8">R28</text>
<text x="390.5" y="182.7">10k</text>
<text x="533.4" y="181">10k</text>
<text x="437.3" y="189.8">100nF</text>
<text x="440.4" y="186.6">C32</text>
<text x="460.4" y="189.8">10</text>
<text x="460.4" y="186.6">C33</text>
<text x="468" y="189.8">F</text>
<text x="508.5" y="189.7">10k</text>
<text x="508.5" y="186.5">R27</text>
<text x="360.5" y="197.7">3.3k</text>
<text x="123.4" y="202.4">CN5</text>
<text x="231.4" y="202">3.3k</text>
<text x="231.6" y="199">R46</text>
<text x="360.5" y="200.8">R45</text>
<text x="123.4" y="205.5">B8B-XH-A (LF)(SN) VL</text>
<text x="31.2" y="221.8">C37</text>
<text x="51.2" y="221.8">C36</text>
<text x="28" y="225">100nF</text>
<text x="51.2" y="225">10</text>
<text x="58.7" y="225">F</text>
<text x="542.6" y="237.2">B4B-XH-A-BK(LF)(SN) Am</text>
<text x="542.6" y="234.1">U23</text>
<text x="456.7" y="249.7">100nF</text>
<text x="459.8" y="246.5">C30</text>
<text x="479.8" y="249.7">10</text>
<text x="479.8" y="246.5">C31</text>
<text x="487.4" y="249.7">F</text>
<text x="125.7" y="267.3">MPU6050_edit</text>
<text x="125.7" y="264.3">2</text>
<text x="29.5" y="285.3">C21</text>
<text x="49.4" y="285.3">C20</text>
<text x="26.3" y="288.5">100nF</text>
<text x="49.4" y="288.5">10</text>
<text x="57" y="288.5">F</text>
</g>
<g font-size="3.2" fill="#00f">
<text x="31.7" y="29.8">1</text>
<text x="52.7" y="29.8">1</text>
<text x="75.8" y="29.8">2</text>
<text x="31.7" y="33.4">3</text>
<text x="544.8" y="33.4">1</text>
<text x="549.3" y="34.8">VDD</text>
<text x="31.7" y="36.9">2</text>
<text x="544.8" y="36.9">2</text>
<text x="544.8" y="40.4">3</text>
<text x="549.3" y="38.3">GND</text>
<text x="549.3" y="41.8">SLC</text>
<text x="544.8" y="44">4</text>
<text x="544.8" y="47.5">5</text>
<text x="549.3" y="45.4">SDA</text>
<text x="544.8" y="51">6</text>
<text x="549.3" y="52.4">ALRT</text>
<text x="549.3" y="48.9">ADDR</text>
<text x="544.8" y="58.1">8</text>
<text x="544.8" y="54.5">7</text>
<text x="549.3" y="59.5">A1</text>
<text x="549.3" y="56">A0</text>
<text x="48.8" y="61.6">3</text>
<text x="54" y="63">IN</text>
<text x="66.2" y="63">OUT</text>
<text x="76.2" y="61.6">2</text>
<text x="542.8" y="65.1">10</text>
<text x="544.8" y="61.6">9</text>
<text x="549.3" y="63">A2</text>
<text x="549.3" y="66.5">A3</text>
<text x="548.1" y="107.5">1</text>
<text x="548.1" y="111">2</text>
<text x="551.6" y="109.2">1</text>
<text x="551.6" y="112.7">2</text>
<text x="548.1" y="114.5">3</text>
<text x="548.1" y="118">4</text>
<text x="551.6" y="116.3">3</text>
<text x="551.6" y="119.8">4</text>
<text x="548.1" y="121.6">5</text>
<text x="548.1" y="125.1">6</text>
<text x="551.6" y="123.3">5</text>
<text x="403.5" y="126.9">1</text>
<text x="403.5" y="130.4">2</text>
<text x="407" y="128.6">1</text>
<text x="551.6" y="126.9">6</text>
<text x="403.5" y="133.9">3</text>
<text x="403.5" y="137.4">4</text>
<text x="407" y="132.2">2</text>
<text x="407" y="135.7">3</text>
<text x="407" y="139.2">4</text>
<text x="114.2" y="155.1">1</text>
<text x="114.2" y="158.6">2</text>
<text x="117.7" y="156.8">1</text>
<text x="117.7" y="160.4">2</text>
<text x="114.2" y="162.1">3</text>
<text x="114.2" y="165.7">4</text>
<text x="117.7" y="163.9">3</text>
<text x="117.7" y="167.4">4</text>
<text x="488.8" y="167.4">1</text>
<text x="492.3" y="165.7">1</text>
<text x="500.7" y="165.7">1</text>
<text x="513.3" y="165.7">2</text>
<text x="488.8" y="171">2</text>
<text x="492.3" y="169.2">2</text>
<text x="567.7" y="172.7">1</text>
<text x="567.7" y="176.2">2</text>
<text x="567.7" y="179.8">3</text>
<text x="572.2" y="174.1">IN+</text>
<text x="572.2" y="177.7">IN-</text>
<text x="567.7" y="183.3">4</text>
<text x="572.2" y="181.2">VBUS</text>
<text x="572.2" y="184.7">ALERT</text>
<text x="567.7" y="186.8">5</text>
<text x="567.7" y="190.4">6</text>
<text x="572.2" y="188.2">SCL</text>
<text x="572.2" y="191.8">SDA</text>
<text x="567.7" y="193.9">7</text>
<text x="567.7" y="197.4">8</text>
<text x="572.2" y="195.3">GND</text>
<text x="572.2" y="198.8">VCC</text>
<text x="119.5" y="209.8">1</text>
<text x="119.5" y="213.3">2</text>
<text x="123" y="211.5">1</text>
<text x="123" y="215.1">2</text>
<text x="119.5" y="216.8">3</text>
<text x="119.5" y="220.3">4</text>
<text x="123" y="218.6">3</text>
<text x="119.5" y="223.9">5</text>
<text x="119.5" y="227.4">6</text>
<text x="123" y="222.1">4</text>
<text x="123" y="225.6">5</text>
<text x="119.5" y="230.9">7</text>
<text x="123" y="229.2">6</text>
<text x="123" y="232.7">7</text>
<text x="119.5" y="234.5">8</text>
<text x="123" y="236.2">8</text>
<text x="541.1" y="241.5">1</text>
<text x="541.1" y="245">2</text>
<text x="544.6" y="243.3">1</text>
<text x="541.1" y="248.6">3</text>
<text x="544.6" y="246.8">2</text>
<text x="544.6" y="250.3">3</text>
<text x="541.1" y="252.1">4</text>
<text x="544.6" y="253.9">4</text>
</g>
<text font-size="3.2" x="63.1" y="73.1" transform="rotate(-90 63.1 73.1)">1</text>
<text font-size="3.2" fill="#a54b4b" x="136.7" y="291.3" transform="rotate(-90 136.7 291.3)">MPU6050</text>
<g font-size="2.5" fill="#f00">
<text x="270.1" y="139.2">1</text>
<text x="274.1" y="140.6">3.3V</text>
<text x="318.8" y="140.6">5V</text>
<text x="324.6" y="139.2">2</text>
<text x="324.6" y="142.7">4</text>
<text x="318.8" y="144.1">5V</text>
<text x="268.5" y="167.4">17</text>
<text x="274.1" y="168.8">3.3V</text>
</g>
<g font-size="2.5" fill="#06c">
<text x="270.1" y="142.7">3</text>
<text x="270.1" y="146.3">5</text>
<text x="274.1" y="144.1">GPIO2 (SDA)</text>
<text x="274.1" y="147.7">GPIO3 (SCL)</text>
</g>
<g font-size="2.5" fill="#060">
<text x="270.1" y="149.8">7</text>
<text x="324.6" y="149.8">8</text>
<text x="274.1" y="151.2">GPIO4 (GPCLK0)</text>
<text x="306" y="154.7">GPIO15 (RX)</text>
<text x="306.2" y="151.2">GPIO14 (TX)</text>
<text x="324.6" y="153.3">10</text>
<text x="268.5" y="160.4">13</text>
<text x="274.1" y="161.8">GPIO27</text>
<text x="298.2" y="158.3">GPIO18 (PCM-CLK)</text>
<text x="324.6" y="156.8">12</text>
<text x="268.5" y="163.9">15</text>
<text x="274.1" y="165.3">GPIO22</text>
<text x="312.6" y="165.3">GPIO23</text>
<text x="324.6" y="163.9">16</text>
<text x="324.6" y="167.4">18</text>
<text x="312.6" y="168.8">GPIO24</text>
<text x="312.6" y="175.9">GPIO25</text>
<text x="324.6" y="174.5">22</text>
<text x="268.5" y="188.6">29</text>
<text x="274.1" y="190">GPIO5</text>
<text x="268.5" y="192.1">31</text>
<text x="268.5" y="195.7">33</text>
<text x="274.1" y="193.5">GPIO6</text>
<text x="274.1" y="197.1">GPIO13 (PWM1)</text>
<text x="301.9" y="193.5">GPIO12 (PWM0)</text>
<text x="324.6" y="192.1">32</text>
<text x="268.5" y="202.7">37</text>
<text x="274.1" y="204.1">GPIO26</text>
</g>
<g font-size="2.5" fill="#333">
<text x="316.4" y="147.7">GND</text>
<text x="324.6" y="146.3">6</text>
</g>
<g font-size="2.5">
<text x="270.1" y="153.3">9</text>
<text x="274.1" y="154.7">GND</text>
<text x="316.4" y="161.8">GND</text>
<text x="324.6" y="160.4">14</text>
<text x="316.4" y="172.4">GND</text>
<text x="324.6" y="171">20</text>
<text x="268.5" y="181.5">25</text>
<text x="274.1" y="183">GND</text>
<text x="316.4" y="190">GND</text>
<text x="324.6" y="188.6">30</text>
<text x="316.4" y="197.1">GND</text>
<text x="324.6" y="195.7">34</text>
<text x="268.5" y="206.2">39</text>
<text x="274.1" y="207.6">GND</text>
</g>
<g font-size="2.5" fill="#90f">
<text x="268.5" y="156.8">11</text>
<text x="274.1" y="158.3">GPIO17</text>
<text x="268.5" y="171">19</text>
<text x="274.1" y="172.4">GPIO10 (MOSI)</text>
<text x="268.5" y="174.5">21</text>
<text x="268.5" y="178">23</text>
<text x="274.1" y="175.9">GPIO9 (MISO)</text>
<text x="274.1" y="179.4">GPIO11 (SCLK)</text>
<text x="306.2" y="179.4">GPIO8 (CE0)</text>
<text x="324.6" y="178">24</text>
<text x="306.2" y="183">GPIO7 (CE1)</text>
<text x="324.6" y="181.5">26</text>
<text x="268.5" y="199.2">35</text>
<text x="274.1" y="200.6">GPIO19 (PCM-FS)</text>
<text x="312.6" y="200.6">GPIO16</text>
<text x="324.6" y="199.2">36</text>
<text x="324.6" y="202.7">38</text>
<text x="296.1" y="207.6">GPIO21 (PCM DOUT)</text>
<text x="298.5" y="204.1">GPIO20 (PCM DIN)</text>
<text x="324.6" y="206.2">40</text>
</g>
<g font-size="2.5" fill="#609">
<text x="268.5" y="185.1">27</text>
<text x="324.6" y="185.1">28</text>
<text x="274.1" y="186.5">GPIO0 (ID_SD)</text>
<text x="302.9" y="186.5">GPIO1 (ID_DC)</text>
</g>
<g font-size="2.1" fill="#a54b4b">
<text x="118" y="272.9">VCC</text>
<text x="118" y="279.9">SCL</text>
<text x="118" y="276.4">GND</text>
<text x="118" y="283.5">SDA</text>
<text x="118" y="287">XDA</text>
<text x="118" y="290.5">XCL</text>
<text x="118" y="294.1">ADO</text>
<text x="118" y="297.6">INT</text>
</g>
</svg>
